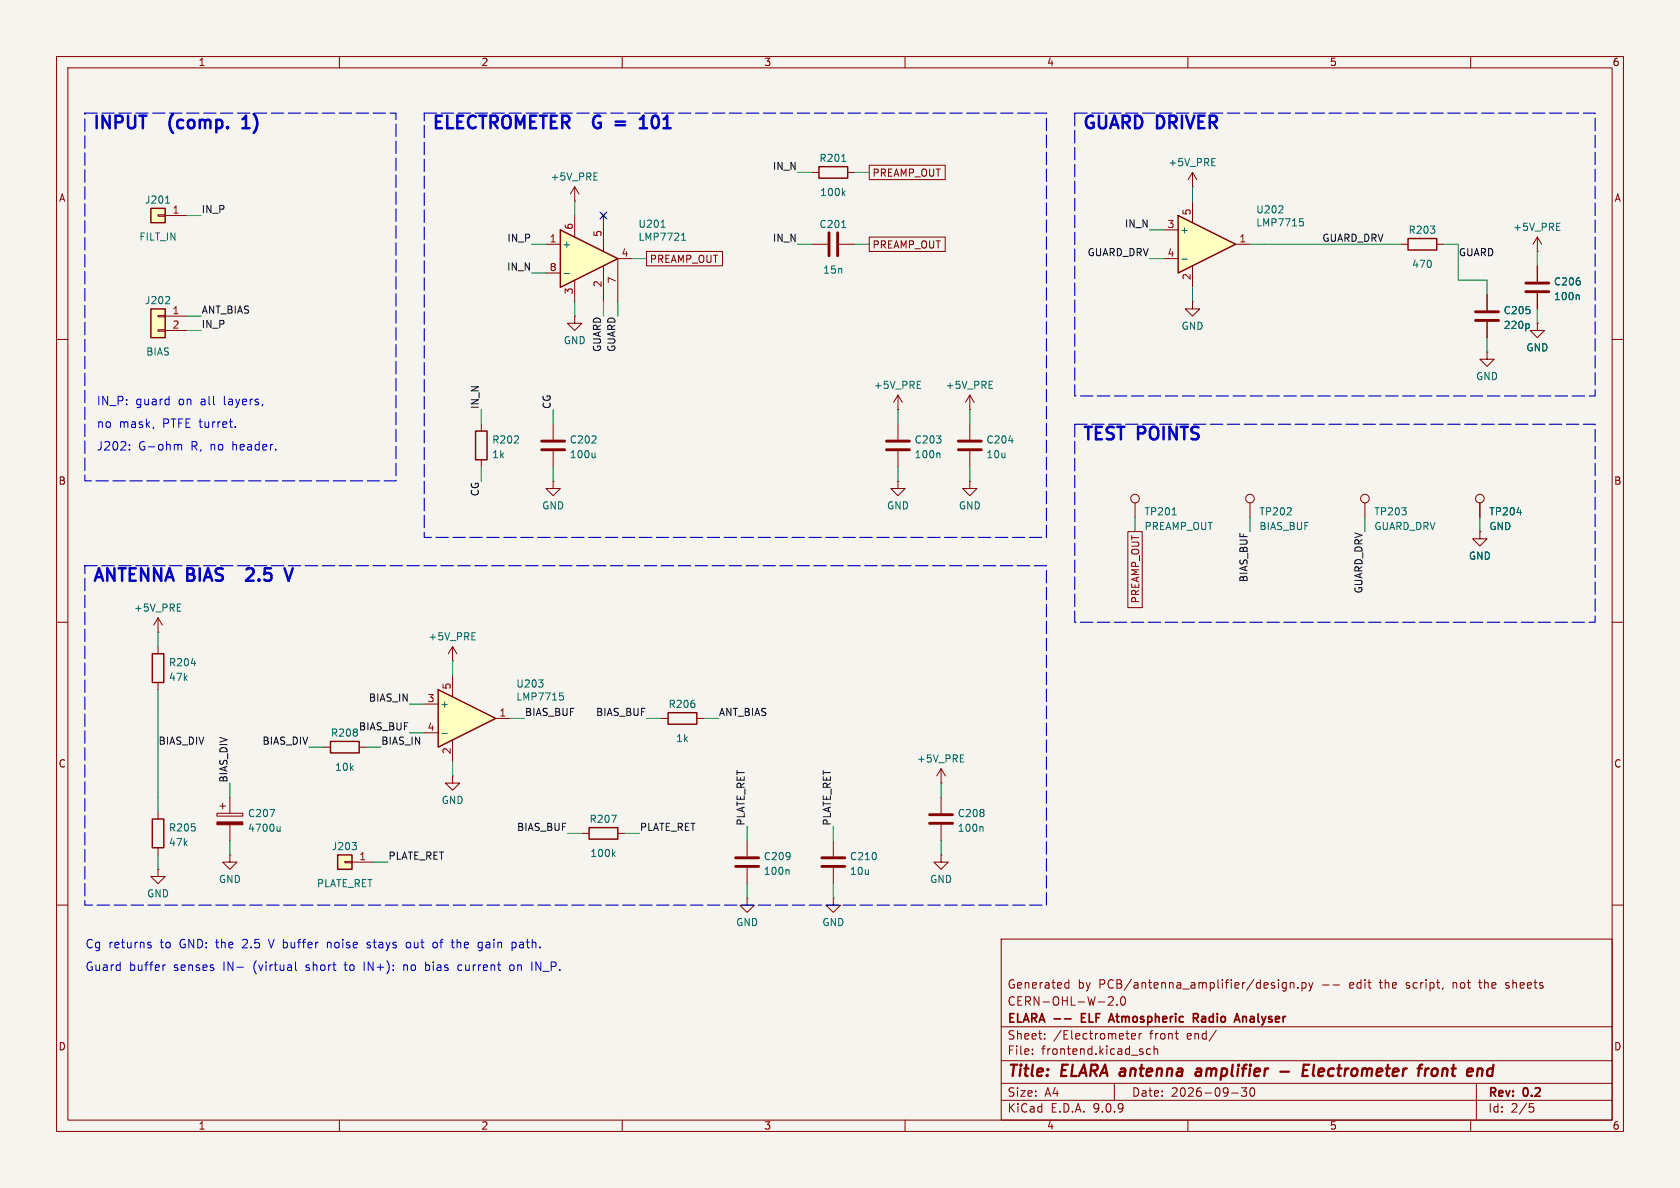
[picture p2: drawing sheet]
<svg xmlns="http://www.w3.org/2000/svg" width="297mm" height="210mm" viewBox="0 0 297 210" stroke-linecap="round" stroke-linejoin="round" font-family="sans-serif">
<path d="M0 0h297v210h-297z" fill="#f5f4ef" stroke="#f5f4ef" stroke-width=".18"/>
<g fill="none" stroke="#840000" stroke-width=".18">
<path d="M10 10h277v190h-277zM12 12h273v186h-273zM60 10v2M110 10v2M160 10v2M210 10v2M260 10v2M10 60h2M285 60h2M10 110h2M285 110h2M10 160h2"/>
<path d="M177 166h108v32h-108zM188.4 174.6h.6M188.4 173.8h.6M189 173.2v1.5M196 176.3l.5-.1 .2 .1 .1 .3-.9 1.1h.9M197.5 177.6v.1M198.2 176.3l.3-.1a.81 .81 0 0 1 .5 .6 .81 .81 0 0 1-.3 .8l-.1 .1a.81 .81 0 0 1-.4-1.4zM226 173.2v.1M226 173.7v1M227.4 173.8l-.4-.1-.3 .3v.4l.1 .2h.6M227.4 173.7v1.2l-.3 .3-.4-.1M228.1 173.8l.2-.1 .4 .1v.9"/>
<path d="M228.1 173.7v1M229.5 174.6v.1M230.2 173.8l.4-.1 .3 .3v.4l-.2 .2h-.5M230.2 173.7v1.5M231.4 173.7l.3 1M231.7 174.7l-.1 .4-.2 .1M232.1 173.7l-.4 1M233.8 174.1h1.2M235.7 174.1h1.1M256.9 173.7v1M257 173.8h-.1M261.4 173.7h.6"/>
<path d="M261.6 173.2v1.3l.2 .2M266.2 174.6l.4 .1M266.6 173.7l-.4 .1v.1v.2l.4 .1M285 160h2M60 198v2M110 198v2M160 198v2M177 194.5h108M177 191.5h108M177 187.5h108M177 181.5h108M182.5 186.3v.1"/>
<path d="M182.5 185.5v.1M184.7 183.6v.1M184.7 182.8v.1M197 191.5v3M199 182.7h.6M199.3 183.6l.3 .1M200 183.2l.7-.1v-.3l-.5-.1-.2 .2 .1 .7h.6M201.4 182.7v1M201.8 182.7l-.3 .1-.1 .2M203.4 185.5l-.4-.1-.3 .3v.4l.1 .2h.6M204 185.5l.2-.1 .4 .1 .1 .9M204 184.9v1.5"/>
<path d="M207.7 182.7h.6M208.2 183.7h.1M210 198v2M215 182.1l-1.3 2M217.7 193.2h1.2M220.4 192.3l-.5 .6 .4 .1v.7l-.2 .1h-.4l-.2-.1M221.1 192.4a.81 .81 0 0 0 .4 1.4l.2-.1 .1-.5-.1-.8M260 198v2M261 191.5v6.5M270.4 195.1h.7M270.5 195.7h.4l.3 .3-.2 .5-.5 .1"/>
</g>
<path d="M211.6 189l.2-.1 .5 .1M212.4 189.4h-.7a.4 .4 0 0 0-.4 .4 .4 .4 0 0 0 .3 .4l.7-.1M226.3 189.4h1.6M230.4 189.2h.7M231.5 188.2h-1l-.2 2h.9M232.3 188.2l-.2 1.7 .2 .3M252 188.9l-.1 1.3M252.6 188.9l-.4 .1-.2 .3M254.1 189.1a.57 .57 0 0 0-1 .2v.7a.57 .57 0 0 0 1-.2M263.8 188.9a.66 .66 0 0 0-.9 .4v.7l.3 .2h.4" fill="none" stroke="#840000" stroke-width=".4"/>
<path d="M191.2 179.9h.5M191.9 179.2h-.7v1.5h.7M211 180l.7-.1 .1-.2v-.4l-.2-.1h-.6v1.5M211.3 180l.5 .7M219.7 179.7v1M220.3 179.8l-.4-.1-.2 .1M188.2 180.1h1.1M196 180.7l.5-1.5 .5 1.5M196.1 180.3h.7" fill="none" stroke="#840000" stroke-width=".3"/>
<path d="M208.3 38.1l10.1 5.1-10.1 5.1z" fill="#ffffc2"/>
<path d="M208.3 38.1l10.1 5.1-10.1 5.1zM58.4 131.1h5.1v2h-5.1zM26.9 144.8h2.1v5.1h-2.1z" fill="none" stroke="#840000" stroke-width=".25"/>
<g fill="none" stroke="#840000" stroke-width=".18">
<path d="M210.8 33h.1M210.8 30.5v2.5M210.8 35.6v3.8M210.8 30.5l-.7 1.3M210.8 30.5l.8 1.3M205.7 40.6h2.6M205.7 45.7h2.6M210.8 53.3v1.3h1.3l-1.3 1.3-1.3-1.3h1.3M210.8 53.3h.1M210.8 47v3.8M218.4 43.2h2.6M27.9 111.8h.1"/>
<path d="M27.9 109.2v2.6M27.9 109.2l-.7 1.3M27.9 109.2l.8 1.3M80 116.8h.1M80 114.3l-.8 1.3M80 114.3l.8 1.3M80 114.3v2.5M57.1 132.1h1.3M63.5 132.1h1.3M80 137.2v1.2h1.3l-1.3 1.3-1.3-1.3h1.3M80 137.2h.1M27.9 153.7v1.2h1.3l-1.3 1.3-1.2-1.3h1.2"/>
<path d="M27.9 153.7h.1M27.9 143.5v1.3M27.9 149.9v1.2M38.4 143.8h4.5v.5h-4.5zM38.9 142.5h1M39.4 142v1M40.6 151.1v1.3h1.3l-1.3 1.3-1.2-1.3h1.2M40.6 151.1h.1M40.6 141v2.8M40.6 145.8v2.8"/>
</g>
<g fill="none" stroke="#006464" stroke-width=".18">
<path d="M214.2 29.3h.6M214.2 28h.6M226 37.6h.8M226.7 36.5v.4M229.8 38.7h.6M229.9 39.2h.3l.2 .2-.1 .5h-.4M208.9 45.8h1M31.4 108h.6M31.4 106.8h.6M83.4 113.1h.6M83.4 111.8h.6M47.7 143.1h.9l-.6 1.3"/>
<path d="M49.5 146.1v.9M49.5 146.8l-.2 .2-.3-.1"/>
</g>
<path d="M38.4 145.3h4.5v.5h-4.5z" fill="#840000" stroke="#840000" stroke-width=".18"/>
<path d="M59.7 151.1h2.5v2.6h-2.5z" fill="#ffffc2"/>
<path d="M144.8 29.5h5.1v2h-5.1zM248.9 42.2h5.1v2h-5.1zM59.7 151.1h2.5v2.6h-2.5z" fill="none" stroke="#840000" stroke-width=".25"/>
<g fill="none" stroke="#840000" stroke-width=".18">
<path d="M101.6 35.6h.1M101.6 33l-.8 1.3M101.6 33l.8 1.3M101.6 33v2.6M143.5 30.5h1.3M149.9 30.5h1.2M143.5 43.2h2.8M148.3 43.2h2.8M247.6 43.2h1.3M254 43.2h1.3M262.9 52.1v2.8M262.9 56.9v2.8"/>
<path d="M271.8 57.2v1.2h1.2l-1.2 1.3-1.3-1.3h1.3M271.8 57.2h.1M271.8 44.5h.1M271.8 41.9v2.6M271.8 47v2.8M271.8 51.8v2.8M271.8 41.9l-.8 1.3M271.8 41.9l.7 1.3M158.7 72.4h.1M158.7 69.9l-.7 1.2M158.7 69.9l.8 1.2M158.7 69.9v2.5"/>
<path d="M158.7 74.9v2.8M158.7 79.8v2.8M171.4 72.4h.1M171.4 69.9l-.7 1.2M171.4 69.9l.8 1.2M171.4 69.9v2.5M171.4 74.9v2.8M171.4 79.8v2.8M262.9 62.2v1.3h1.3l-1.3 1.3-1.3-1.3h1.3M262.9 62.2h.1M158.7 85.1v1.3h1.3l-1.3 1.2-1.2-1.2h1.2M158.7 85.1h.1"/>
<path d="M171.4 85.1v1.3h1.3l-1.3 1.2-1.2-1.2h1.2M171.4 85.1h.1M221 88.9v2.5M241.3 88.9v2.5M261.6 94v1.3h1.3l-1.3 1.2-1.3-1.2h1.3M261.6 94h.1M261.6 88.9v2.5M166.4 138.4h.1M166.4 135.9l-.8 1.3M166.4 135.9l.7 1.3M166.4 135.9v2.5M61 152.3h1.2v.2h-1.2z"/>
<path d="M62.2 152.4h3.8"/>
<circle cx="221" cy="88.1" r=".76"/>
<circle cx="241.3" cy="88.1" r=".76"/>
<circle cx="261.6" cy="88.1" r=".76"/>
</g>
<g fill="none" stroke="#006464" stroke-width=".18">
<path d="M105 31.8h.6M105 30.6h.6M148.8 28.5h.7M149 34.1l.4 .5M149.4 33.7l-.5 .5M275.2 39.5h.6M148.8 40.2h.7M270.1 57.2l.3 .3v.3l-.3 .3M275.2 40.7h.6M279 52.1l.2 .2v.7M162.2 68.7h.6M162.2 67.4h.6"/>
<path d="M174.9 68.7h.6M174.9 67.4h.6M178.3 77.9h.8M166 80.1l.2 .2v.6M268.2 90.6h.8M169.8 134.7h.6M169.8 133.4h.6M62.2 148.9h.8l-.4 .5M62.9 149.5l.1 .2-.1 .4"/>
</g>
<path d="M146.6 41.1v4.1M148.1 41.1v4.1M260.9 55.1h4M260.9 56.6h4M269.7 50h4.1M269.7 51.6h4.1M156.7 78h4.1M156.7 79.5h4.1M169.4 78h4.1M169.4 79.5h4.1" fill="none" stroke="#840000" stroke-width=".51"/>
<path d="M99.1 40.6l10.1 5.1-10.1 5.1z" fill="#ffffc2"/>
<path d="M99.1 40.6l10.1 5.1-10.1 5.1zM26.9 115.6h2.1v5.1h-2.1z" fill="none" stroke="#840000" stroke-width=".25"/>
<path d="M101.6 38.1v3.8M106.3 37.7l.8 .8M106.7 38.1v6.4M107.1 37.7l-.8 .8M96.5 43.2h2.6M96.5 48.3h2.6M101.6 49.5v3.8M106.7 47v6.3M111.8 45.7h-2.6v7.6M27.9 114.3v1.3M27.9 120.7v1.2" fill="none" stroke="#840000" stroke-width=".18"/>
<path d="M99.7 48.4h1M116.9 40.2h.7M120.5 42.5h.7M120.5 41.6l.4-.4v1.3M33.8 117.3h.8" fill="none" stroke="#006464" stroke-width=".18"/>
<path d="M77.5 121.9l10.1 5.1-10.1 5.1z" fill="#ffffc2"/>
<path d="M77.5 121.9l10.1 5.1-10.1 5.1zM118.1 126h5.1v2h-5.1zM104.1 146.3h5.1v2h-5.1z" fill="none" stroke="#840000" stroke-width=".25"/>
<g fill="none" stroke="#840000" stroke-width=".18">
<path d="M200.7 88.9v2.5M80 119.4v3.8M74.9 124.5h2.6M74.9 129.5h2.6M80 130.8v3.8M87.6 127h2.6M116.8 127h1.3M123.2 127h1.3M102.9 147.3h1.2M109.2 147.3h1.3M132.1 158.8v1.2h1.2l-1.2 1.3-1.3-1.3h1.3M132.1 158.8h.1"/>
<path d="M132.1 148.6v2.8M132.1 153.4v2.8M147.3 158.8v1.2h1.3l-1.3 1.3-1.3-1.3h1.3M147.3 158.8h.1M147.3 148.6v2.8M147.3 153.4v2.8M166.4 151.1v1.3h1.2l-1.2 1.3-1.3-1.3h1.3M166.4 151.1h.1M166.4 141v2.8M166.4 145.8v2.8"/>
<circle cx="200.7" cy="88.1" r=".76"/>
</g>
<path d="M207.2 91h.8M78.1 129.6h1M95.2 120.2h.8l-.4 .5M95.9 120.8v.5M99 122.5h.6M99.1 123h.3l.2 .2v.4l-.5 .2M108.1 144.1h.8l-.5 1.3M108.4 150.9l.4 .5M108.8 150.6l-.5 .5M139.3 153.7l.2 .2v.7M173.6 146.1l.2 .2v.7" fill="none" stroke="#006464" stroke-width=".18"/>
<path d="M130 151.6h4.1M130 153.2h4.1M145.3 151.6h4.1M145.3 153.2h4.1M164.3 144h4.1M164.3 145.5h4.1" fill="none" stroke="#840000" stroke-width=".51"/>
<path d="M26.7 54.6h2.5v5.1h-2.5z" fill="#ffffc2"/>
<path d="M26.7 54.6h2.5v5.1h-2.5z" fill="none" stroke="#840000" stroke-width=".25"/>
<path d="M27.9 55.8h1.3v.2h-1.3zM27.9 58.3h1.3v.2h-1.3zM29.2 55.9h3.8M29.2 58.4h3.8M97.8 85.1v1.3h1.3l-1.3 1.2-1.3-1.2h1.3M97.8 85.1h.1" fill="none" stroke="#840000" stroke-width=".18"/>
<path d="M29.9 52.5l.1 .2-.1 .3-.7 .7h.8" fill="none" stroke="#006464" stroke-width=".18"/>
<path d="M26.7 36.8h2.5v2.6h-2.5z" fill="#ffffc2"/>
<path d="M26.7 36.8h2.5v2.6h-2.5zM84.1 76.2h2v5.1h-2z" fill="none" stroke="#840000" stroke-width=".25"/>
<g fill="none" stroke="#840000" stroke-width=".18">
<path d="M27.9 38h1.3v.2h-1.3zM29.2 38.1h3.8M153.7 29.2h13.4v2.6h-13.4zM101.6 55.9v1.3h1.3l-1.3 1.2-1.3-1.2h1.3M101.6 55.9h.1M114.3 44.4h13.4v2.6h-13.4zM153.7 41.9h13.4v2.6h-13.4zM262.9 52.1v2.8M262.9 56.9v2.8M271.8 57.2h.1M271.8 47v2.8M271.8 51.8v2.8"/>
<path d="M85.1 74.9v1.3M97.8 74.9v2.8M97.8 79.8v2.8M85.1 81.3v1.3M199.4 94h2.5v13.4h-2.5zM261.6 94h.1M261.6 88.9v2.5"/>
</g>
<path d="M29.3 35.9h.7M270.1 57.2l.3 .3v.3l-.3 .3M279 52.1l.2 .2v.7M105.2 80.1v.8M105.2 80.8l-.2 .1M268.2 90.6h.8" fill="none" stroke="#006464" stroke-width=".18"/>
<path d="M95.8 78h4M95.8 79.5h4" fill="none" stroke="#840000" stroke-width=".51"/>
<g fill="none" stroke="#009600" stroke-width=".18">
<path d="M33 38.1h2.6M101.6 35.6v2.5M141 30.5h2.5M151.1 30.5h2.6M210.8 33v2.6M33 55.9h2.6M33 58.4h2.6M94 43.2h2.5M94 48.3h2.5M101.6 53.3v2.6M106.7 53.3v2.6M109.2 53.3v2.6"/>
<path d="M111.8 45.7h2.5M141 43.2h2.5M151.1 43.2h2.6M203.2 40.6h2.5M203.2 45.7h2.5M210.8 50.8v2.5M221 43.2h26.6M255.3 43.2h2.5v6.3h5.1v2.6M262.9 59.7v2.5M271.8 44.5v2.5M271.8 54.6v2.6M85.1 72.4v2.5"/>
<path d="M97.8 72.4v2.5M158.7 72.4v2.5M171.4 72.4v2.5M85.1 82.6v2.5M97.8 82.6v2.5M158.7 82.6v2.5M171.4 82.6v2.5M200.7 91.4v2.6M221 91.4v2.6M241.3 91.4v2.6M261.6 91.4v2.6M27.9 111.8v2.5"/>
<path d="M80 116.8v2.6M27.9 121.9v21.6M40.6 138.4v2.6M54.6 132.1h2.5M64.8 132.1h2.5M72.4 124.5h2.5M72.4 129.5h2.5M80 134.6v2.6M90.2 127h2.5M114.3 127h2.5M124.5 127h2.5M166.4 138.4v2.6"/>
<path d="M27.9 151.1v2.6M40.6 148.6v2.5M66 152.4h2.6M100.3 147.3h2.6M110.5 147.3h2.5M132.1 146.1v2.5M132.1 156.2v2.6M147.3 146.1v2.5M147.3 156.2v2.6M166.4 148.6v2.5"/>
</g>
<path d="M106.1 37.5l1.2 1.2M107.3 37.5l-1.2 1.2" fill="none" stroke="#000084" stroke-width=".18"/>
<g fill="none" stroke="#0000c2" stroke-width=".18">
<path d="M22.9 79.4v.2M22.9 78.6v.2M27.2 75.5l-.1 .2M31.4 78.6l.1 .2M31.5 78.8v.8M31.5 78.8l.2-.2h.3l.1 1M41.6 75.4v.2M26.3 167.1h.4v.2l-.2 .3h-.3M26.3 166.6h.4M29.2 170.6h-.2l-.2 .2M47.5 166.1l.5 1.5M52.2 170.1v1.2l.3 .3"/>
<path d="M57.9 166.6v1M58.1 166.6l-.2 .1M64.4 170.1v1.5M64.9 167.5l.4 .1M65.3 166.6h-.3l-.1 .2 .1 .2 .3 .1M71.4 170.6v1M71.6 170.6l-.2 .1M72.5 166.6h-.4l-.3 .2v.5l.2 .2h.5M75.2 170.1v1.5M75.2 171.5l.5 .1M75.7 170.6h-.5M76.5 167.3l.3 .3 .4-.2"/>
<path d="M77.2 166.7l-.4-.1-.3 .2M79.7 166.6h.6M80.2 167.6h.1M81.5 170.6h-.4l-.1 .2v.6l.5 .2M84.8 166.6h.4M85.2 167.5l-.4 .1M85.2 166.6v1.2l-.1 .2-.4 .1M90.7 166.6h.3l.2 .2v.6l-.5 .2M90.8 170.7l-.4-.1-.3 .2v.5l.1 .2 .4 .1 .2-.2M94.7 171.6v-1.5l.9 1.5"/>
</g>
<path d="M42.9 22.7h1.2M42.9 21.1l.6-.6v2.2M105.1 20.8a1.53 1.53 0 0 0 0 1.5M108.8 21.5h1.7M108.8 22.1h1.7M113.1 22.7h1.3M113.3 21l.5-.5v2.2M44.6 100.6l-.7-.1-.3 .2M44.7 101.4l-1.2 1.3h1.3M50.3 100.5l.7 2.2 .8-2.2" fill="none" stroke="#0000c2" stroke-width=".44"/>
<path d="M15 20h55v65h-55zM75 20h110v75h-110zM190 20h92v50h-92zM190 75h92v35h-92zM15 100h170v60h-170z" fill="none" stroke="#0000c2" stroke-width=".2" stroke-dasharray="2.2 .8"/>
<g font-size="3.1" fill="#0000c2">
<text x="16.3" y="22.9">INPUT</text>
<text x="30.9" y="22.9">(comp.</text>
<text x="44.8" y="22.9">1)</text>
<text x="76.3" y="22.9">ELECTROMETER</text>
<text x="105.9" y="22.9">G</text>
<text x="110.7" y="22.9">=</text>
<text x="115.9" y="22.9">101</text>
<text x="191.3" y="22.9">GUARD DRIVER</text>
<text x="191.3" y="78">TEST</text>
<text x="201.3" y="78">POINTS</text>
<text x="16.3" y="103">ANTENNA BIAS</text>
<text x="45.5" y="103">2.5</text>
</g>
<g font-size="2.8" fill="#840000">
<text x="178" y="190.9">Title:</text>
<text x="187.7" y="190.9">ELARA antenna</text>
<text x="213.1" y="190.9">amplifier</text>
<text x="233.5" y="190.9">Electrometer</text>
<text x="254.8" y="190.9">front</text>
<text x="264.3" y="190.9">end</text>
</g>
<g font-size="2.1" fill="#0000c2">
<text x="17" y="71.8">IN_P:</text>
<text x="23.9" y="71.8">guard</text>
<text x="31.6" y="71.8">on</text>
<text x="35.6" y="71.8">all</text>
<text x="39.8" y="71.8">layers,</text>
<text x="17" y="75.8">no</text>
<text x="21" y="75.8">mask,</text>
<text x="28.8" y="75.8">PTFE turret.</text>
<text x="17" y="79.8">J202:</text>
<text x="24.4" y="79.8">G-ohm</text>
<text x="33.8" y="79.8">R, no</text>
<text x="41.3" y="79.8">header.</text>
<text x="15" y="167.8">Cg</text>
<text x="19.2" y="167.8">returns</text>
<text x="28.4" y="167.8">to</text>
<text x="31.9" y="167.8">GND: the</text>
<text x="43.3" y="167.8">2.5</text>
<text x="48.2" y="167.8">V buffer</text>
<text x="58.7" y="167.8">noise</text>
<text x="65.9" y="167.8">stays</text>
<text x="73" y="167.8">out</text>
<text x="77.9" y="167.8">of</text>
<text x="81.4" y="167.8">the</text>
<text x="86.2" y="167.8">gain</text>
<text x="92.3" y="167.8">path.</text>
<text x="15" y="171.8">Guard</text>
<text x="22.8" y="171.8">buffer</text>
<text x="30.7" y="171.8">senses</text>
<text x="39.6" y="171.8">IN-</text>
<text x="45.1" y="171.8">(virtual</text>
<text x="54.5" y="171.8">short</text>
<text x="61.5" y="171.8">to</text>
<text x="65" y="171.8">IN+):</text>
<text x="72.2" y="171.8">no</text>
<text x="76.2" y="171.8">bias</text>
<text x="82.1" y="171.8">current</text>
<text x="91.4" y="171.8">on</text>
<text x="95.5" y="171.8">IN_P.</text>
</g>
<g font-size="2.1" fill="#840000">
<text x="178" y="178">CERN-OHL-W-2.0</text>
<text x="178" y="175">Generated</text>
<text x="190.5" y="175">by</text>
<text x="194.3" y="175">PCB/antenna_amplifier/design.py</text>
<text x="238.8" y="175">edit</text>
<text x="244.4" y="175">the</text>
<text x="249.2" y="175">script,</text>
<text x="257.5" y="175">not</text>
<text x="262.4" y="175">the</text>
<text x="267.2" y="175">sheets</text>
<text x="178" y="184">Sheet:</text>
<text x="178" y="181.2">ELARA --</text>
<text x="186.2" y="184">/Electrometer</text>
<text x="191.8" y="181.2">ELF</text>
<text x="197.4" y="181.2">Atmospheric</text>
<text x="203.3" y="184">front</text>
<text x="210" y="184">end/</text>
<text x="212.8" y="181.2">Radio</text>
<text x="220.9" y="181.2">Analyser</text>
<text x="178" y="186.7">File:</text>
<text x="184.1" y="186.7">frontend.kicad_sch</text>
<text x="178" y="196.9">KiCad</text>
<text x="178" y="194.1">Size:</text>
<text x="184.7" y="194.1">A4</text>
<text x="185.7" y="196.9">E.D.A.</text>
<text x="193.3" y="196.9">9.0.9</text>
<text x="200" y="194.1">Date:</text>
<text x="207" y="194.1">2026-09-30</text>
<text x="263" y="194.3">Rev:</text>
<text x="263" y="196.9">Id:</text>
<text x="267.1" y="196.9">2/5</text>
<text x="269.4" y="194.3">0.2</text>
</g>
<g font-size="1.8" fill="#840000">
<text x="35" y="11.9">1</text>
<text x="85" y="11.9">2</text>
<text x="135" y="11.9">3</text>
<text x="185" y="11.9">4</text>
<text x="235" y="11.9">5</text>
<text x="285" y="11.9">6</text>
<text x="10.3" y="35.9">A</text>
<text x="154.1" y="31.4">PREAMP_OUT</text>
<text x="285.3" y="35.9">A</text>
<text x="114.8" y="46.7">PREAMP_OUT</text>
<text x="154.1" y="44.1">PREAMP_OUT</text>
<text x="10.3" y="85.9">B</text>
<text x="285.3" y="85.9">B</text>
<text x="201.6" y="106.8" transform="rotate(-90 201.6 106.8)">PREAMP_OUT</text>
<text x="10.3" y="135.9">C</text>
<text x="285.3" y="135.9">C</text>
<text x="10.3" y="185.9">D</text>
<text x="285.3" y="185.9">D</text>
<text x="35" y="199.9">1</text>
<text x="85" y="199.9">2</text>
<text x="135" y="199.9">3</text>
<text x="185" y="199.9">4</text>
<text x="235" y="199.9">5</text>
<text x="285" y="199.9">6</text>
</g>
<g font-size="1.8" fill="#006464">
<text x="144.8" y="28.8">R201</text>
<text x="206.5" y="29.6">+5V_PRE</text>
<text x="97.2" y="32.1">+5V_PRE</text>
<text x="144.9" y="34.9">100k</text>
<text x="25.5" y="36.2">J201</text>
<text x="112.8" y="40.5">U201</text>
<text x="144.8" y="40.5">C201</text>
<text x="208.5" y="41.5">+</text>
<text x="222" y="40.2">LMP7715</text>
<text x="222" y="37.9">U202</text>
<text x="248.9" y="41.5">R203</text>
<text x="267.4" y="41">+5V_PRE</text>
<text x="24.5" y="42.7">FILT_IN</text>
<text x="99.3" y="44">+</text>
<text x="112.8" y="42.8">LMP7721</text>
<text x="249.5" y="47.6">470</text>
<text x="25.5" y="54">J202</text>
<text x="145.4" y="48.6">15n</text>
<text x="274.6" y="50.7">C206</text>
<text x="274.6" y="53.3">100n</text>
<text x="208.8" y="58.5">GND</text>
<text x="265.7" y="55.7">C205</text>
<text x="265.7" y="58.3">220p</text>
<text x="25.8" y="63.1">BIAS</text>
<text x="99.6" y="61">GND</text>
<text x="269.7" y="62.3">GND</text>
<text x="154.4" y="69">+5V_PRE</text>
<text x="167.1" y="69">+5V_PRE</text>
<text x="260.9" y="67.4">GND</text>
<text x="86.9" y="78.6">R202</text>
<text x="86.9" y="81.2">1k</text>
<text x="100.6" y="78.6">C202</text>
<text x="100.6" y="81.2">100u</text>
<text x="161.6" y="78.6">C203</text>
<text x="161.6" y="81.2">100n</text>
<text x="174.3" y="78.6">C204</text>
<text x="174.3" y="81.2">10u</text>
<text x="95.8" y="90.3">GND</text>
<text x="156.7" y="90.3">GND</text>
<text x="169.4" y="90.3">GND</text>
<text x="202.2" y="91.3">TP201</text>
<text x="202.2" y="93.9">PREAMP_OUT</text>
<text x="222.5" y="91.3">TP202</text>
<text x="222.5" y="93.9">BIAS_BUF</text>
<text x="242.9" y="91.3">TP203</text>
<text x="242.9" y="93.9">GUARD_DRV</text>
<text x="263.2" y="91.3">TP204</text>
<text x="263.2" y="93.9">GND</text>
<text x="259.6" y="99.1">GND</text>
<text x="23.6" y="108.3">+5V_PRE</text>
<text x="75.6" y="113.4">+5V_PRE</text>
<text x="29.8" y="118">R204</text>
<text x="29.8" y="120.6">47k</text>
<text x="77.7" y="125.3">+</text>
<text x="91.2" y="124">LMP7715</text>
<text x="91.2" y="121.7">U203</text>
<text x="118.1" y="125.3">R206</text>
<text x="58.4" y="130.4">R208</text>
<text x="119.4" y="131.4">1k</text>
<text x="59.1" y="136.5">10k</text>
<text x="162" y="135">+5V_PRE</text>
<text x="78" y="142.3">GND</text>
<text x="29.8" y="147.2">R205</text>
<text x="29.8" y="149.8">47k</text>
<text x="43.7" y="144.6">C207</text>
<text x="43.7" y="147.2">4700u</text>
<text x="104.1" y="145.7">R207</text>
<text x="169.2" y="144.6">C208</text>
<text x="169.2" y="147.2">100n</text>
<text x="58.6" y="150.5">J203</text>
<text x="104.3" y="151.7">100k</text>
<text x="134.9" y="152.3">C209</text>
<text x="134.9" y="154.9">100n</text>
<text x="150.2" y="152.3">C210</text>
<text x="150.2" y="154.9">10u</text>
<text x="25.9" y="158.8">GND</text>
<text x="38.6" y="156.3">GND</text>
<text x="55.9" y="157">PLATE_RET</text>
<text x="164.3" y="156.3">GND</text>
<text x="130" y="163.9">GND</text>
<text x="145.3" y="163.9">GND</text>
</g>
<g font-size="1.8" fill="#0f0f0f">
<text x="136.5" y="30.1">IN_N</text>
<text x="35.6" y="37.8">IN_P</text>
<text x="198.8" y="40.3">IN_N</text>
<text x="89.5" y="47.9">IN_N</text>
<text x="89.6" y="42.8">IN_P</text>
<text x="136.5" y="42.8">IN_N</text>
<text x="192.2" y="45.4">GUARD_DRV</text>
<text x="233.7" y="42.8">GUARD_DRV</text>
<text x="257.8" y="45.4">GUARD</text>
<text x="35.6" y="55.5">ANT_BIAS</text>
<text x="35.6" y="58.1">IN_P</text>
<text x="106.3" y="62.3" transform="rotate(-90 106.3 62.3)">GUARD</text>
<text x="108.9" y="62.3" transform="rotate(-90 108.9 62.3)">GUARD</text>
<text x="84.7" y="72.4" transform="rotate(-90 84.7 72.4)">IN_N</text>
<text x="97.4" y="72.4" transform="rotate(-90 97.4 72.4)">CG</text>
<text x="84.7" y="87.8" transform="rotate(-90 84.7 87.8)">CG</text>
<text x="220.6" y="103" transform="rotate(-90 220.6 103)">BIAS_BUF</text>
<text x="241" y="105" transform="rotate(-90 241 105)">GUARD_DRV</text>
<text x="65.1" y="124.1">BIAS_IN</text>
<text x="27.9" y="131.7">BIAS_DIV</text>
<text x="46.3" y="131.7">BIAS_DIV</text>
<text x="63.4" y="129.2">BIAS_BUF</text>
<text x="67.3" y="131.7">BIAS_IN</text>
<text x="92.7" y="126.7">BIAS_BUF</text>
<text x="105.3" y="126.7">BIAS_BUF</text>
<text x="127" y="126.7">ANT_BIAS</text>
<text x="40.3" y="138.4" transform="rotate(-90 40.3 138.4)">BIAS_DIV</text>
<text x="91.3" y="147">BIAS_BUF</text>
<text x="113" y="147">PLATE_RET</text>
<text x="131.7" y="146.1" transform="rotate(-90 131.7 146.1)">PLATE_RET</text>
<text x="147" y="146.1" transform="rotate(-90 147 146.1)">PLATE_RET</text>
<text x="68.6" y="152.1">PLATE_RET</text>
</g>
<g font-size="1.8" fill="#a90000">
<text x="30.4" y="37.8">1</text>
<text x="101.3" y="40.7" transform="rotate(-90 101.3 40.7)">6</text>
<text x="106.4" y="42" transform="rotate(-90 106.4 42)">5</text>
<text x="206.3" y="40.4">3</text>
<text x="210.6" y="38.2" transform="rotate(-90 210.6 38.2)">5</text>
<text x="97.1" y="42.9">1</text>
<text x="109.8" y="45.5">4</text>
<text x="206.3" y="45.5">4</text>
<text x="219" y="42.9">1</text>
<text x="97.1" y="48">8</text>
<text x="101.3" y="52.1" transform="rotate(-90 101.3 52.1)">3</text>
<text x="106.4" y="50.9" transform="rotate(-90 106.4 50.9)">2</text>
<text x="109" y="50.2" transform="rotate(-90 109 50.2)">7</text>
<text x="210.6" y="49.6" transform="rotate(-90 210.6 49.6)">2</text>
<text x="30.4" y="55.6">1</text>
<text x="30.4" y="58.2">2</text>
<text x="75.5" y="124.2">3</text>
<text x="79.8" y="122" transform="rotate(-90 79.8 122)">5</text>
<text x="75.5" y="129.3">4</text>
<text x="88.2" y="126.7">1</text>
<text x="79.8" y="133.4" transform="rotate(-90 79.8 133.4)">2</text>
<text x="63.4" y="152.1">1</text>
</g>
</svg>
